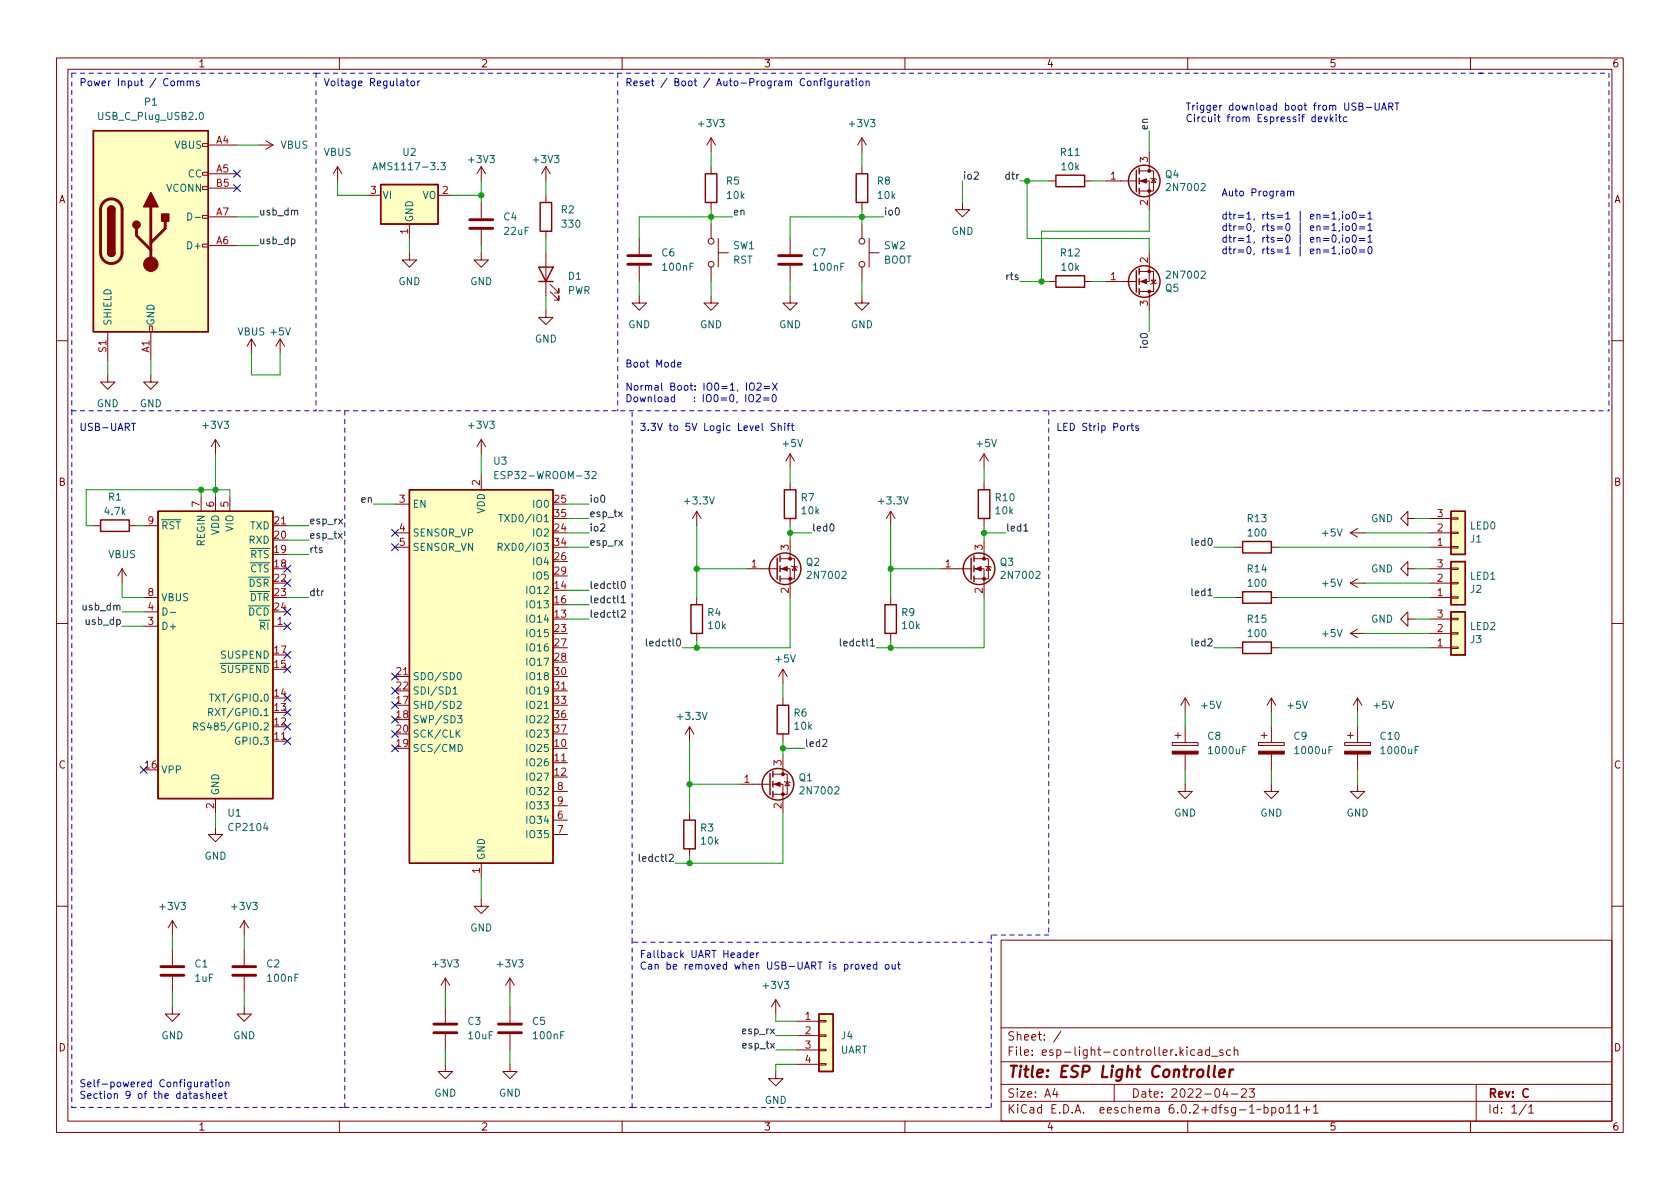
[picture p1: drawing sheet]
<svg xmlns="http://www.w3.org/2000/svg" width="297mm" height="210mm" viewBox="0 0 297 210" stroke-linecap="round" stroke-linejoin="round" font-family="sans-serif">
<g fill="none" stroke="#840000" stroke-width=".18">
<path d="M10 10.2h277v190.1h-277zM12 12.2h273v186.1h-273zM60 10.2v2M110 10.2v2M160 10.2v2M210 10.2v2M260 10.2v2M35.8 38.1h1v.5h-1zM35.8 33h1v.5h-1zM35.8 30.5h1v.5h-1zM35.8 25.4h1v.5h-1zM36.8 25.6h5.1"/>
<path d="M36.8 30.7h5.1M36.8 38.3h5.1M36.8 33.3h5.1M45.7 25.6h2.6M47 24.9l1.3 .7M48.3 25.6l-1.3 .8M59.7 29.5l-.8 1.2M59.7 29.5v2.5M59.7 29.5l.8 1.2M64.8 34.5h2.5M72.4 39.6v2.6M77.5 34.5h2.5"/>
<path d="M85.1 29.5l-.8 1.2M85.1 29.5v2.5M85.1 35.8v2.8M85.1 29.5l.8 1.2M96.5 29.5l-.7 1.2M96.5 29.5v2.5M96.5 34.5v1.3M96.5 29.5l.8 1.2M125.7 24.4l-.7 1.2M125.7 24.4v2.5M125.7 29.5v1.2M125.7 35.8v1.3"/>
<path d="M125.7 39.6v2.6M125.7 24.4l.8 1.2M152.4 24.4l-.8 1.2M152.4 24.4v2.5M152.4 29.5v1.2M152.4 35.8v1.3M152.4 39.6v2.6M152.4 24.4l.8 1.2M170.2 35.8v1.3h1.2l-1.2 1.2-1.3-1.2h1.3M185.4 32h1.3M191.8 32h1.2M195.6 32h5.3"/>
<path d="M201.4 32h1.8v5.1M201.4 30.2h2.6v3.6h-2.6M203.2 26.9v3.3M203.5 31.5l.1 .1h.7l.2 .1M204 31.6l.3 .7h-.7zM19 58.7v5M26.4 57.7h.5v1h-.5zM26.7 58.7v5M35.8 43.2h1v.5h-1zM36.8 43.4h5.1M44.4 59.9l-.7 1.3M44.4 59.9v2.6"/>
<path d="M44.4 59.9l.8 1.3M49.5 59.9l-.7 1.3M49.5 59.9v2.6M49.5 59.9l.8 1.3M72.4 44.7v1.3h1.3l-1.3 1.2-1.3-1.2h1.3M85.1 44.7v1.3h1.3l-1.3 1.2-1.3-1.2h1.3M85.1 40.6v2.8M96.5 54.9v1.2h1.3l-1.3 1.3-1.3-1.3h1.3M96.5 40.9v1.3M96.5 44.7v7.6M97.3 51.6l1.5 1.5v-.8v.8h-.8M97.3 50.3l1.5 1.5v-.8v.8h-.8"/>
<path d="M113 52.3v1.3h1.3l-1.3 1.3-1.2-1.3h1.2M113 42.2v2.8M113 47v2.8M125.7 52.3v1.3h1.3l-1.3 1.3-1.2-1.3h1.2M125.7 47.2v2.6M127 44.7h1.8M127 42.2v5M139.7 52.3v1.3h1.3l-1.3 1.3-1.3-1.3h1.3M139.7 42.2v2.8M139.7 47v2.8M152.4 52.3v1.3h1.3l-1.3 1.3-1.3-1.3h1.3M152.4 47.2v2.6"/>
<path d="M153.7 44.7h1.7M153.7 42.2v5M185.4 49.8h1.3M191.8 49.8h1.2M195.6 49.8h5.3M201.4 48h2.6v3.6h-2.6M203.2 44.7v5.1h-1.8M203.2 51.6v3.3M203.6 49.5h.7l-.3 .7zM204.5 50l-.2 .2h-.7l-.1 .1M10 60.2h2M19 66.3v1.3h1.3l-1.3 1.2-1.2-1.2h1.2"/>
<path d="M26.7 66.3v1.3h1.2l-1.2 1.2-1.3-1.2h1.3M38.1 77.7v2.6M38.1 77.7l-.8 1.3M38.1 77.7l.8 1.3M85.1 77.7v2.6M85.1 77.7l-.8 1.3M85.1 77.7l.8 1.3M285 60.2h2M16.5 93h1.3M22.9 93h1.2M25.4 93h2.5M35.6 87.9v2.5"/>
<path d="M38.1 87.9v2.5M40.6 87.9v2.5M48.3 93h2.5M69.8 96.8h2.6M69.8 94.2h2.6M69.8 89.1h2.6M85.1 84.1v2.5M123.2 90.4l-.8 1.3M123.2 90.4v2.6M123.2 90.4l.8 1.3M137.9 98.8h2.6v3.6h-2.6M139.7 80.3v2.5"/>
<path d="M139.7 85.3v1.3M139.7 91.7v1.3M139.7 95.5v3.3M139.7 80.3l-.8 1.2M139.7 80.3l.8 1.2M157.5 90.4l-.8 1.3M157.5 90.4v2.6M157.5 90.4l.7 1.3M172.2 98.8h2.6v3.6h-2.6M174 80.3v2.5M174 85.3v1.3M174 91.7v1.3"/>
<path d="M174 95.5v3.3M174 80.3l-.8 1.2M174 80.3l.8 1.2M218.4 96.8h1.3M224.8 96.8h1.3M238.8 94.2h2.5M238.8 94.2l1.2 .8M240 93.5l-1.2 .7M248.9 91.7v-1.3l-1.3 1.3 1.3 1.3v-1.3h1.3M252.7 96.8h3.8M252.7 94.2h3.8M252.7 91.7h3.8"/>
<path d="M256.5 91.6h1.3v.2h-1.3zM256.5 94.1h1.3v.3h-1.3zM256.5 96.6h1.3v.3h-1.3zM10 110.2h2M21.6 100.6l-.8 1.2M21.6 100.6v2.5M21.6 100.6l.8 1.2M25.4 105.7h2.5M25.4 110.7h2.5M25.4 108.2h2.5M48.3 110.7h2.5M69.8 119.6h2.6"/>
<path d="M123.2 105.7v1.2M123.2 112v1.3M132.1 100.6h5.3M137.9 100.6h1.8v5.1M138.4 118.4v2.5M138.4 118.4l-.7 1.2M138.4 118.4l.8 1.2M140 100.1l.1 .1h.7l.2 .1M140.5 100.2l.3 .6h-.7zM157.5 105.7v1.2M157.5 112v1.3M166.4 100.6h5.3"/>
<path d="M172.2 100.6h1.8v5.1M174.2 100.1l.2 .1h.7l.2 .1M174.8 100.2l.3 .6h-.7zM218.4 105.7h1.3M218.4 114.5h1.3M224.8 105.7h1.3M224.8 114.5h1.3M238.8 103.1l1.2 .8M238.8 103.1h2.5M238.8 112l1.2 .8M238.8 112h2.5M240 102.4l-1.2 .7"/>
<path d="M240 111.2l-1.2 .8M248.9 100.6v-1.3l-1.3 1.3 1.3 1.2v-1.2h1.3M248.9 109.5v-1.3l-1.3 1.3 1.3 1.2v-1.2h1.3M252.7 105.7h3.8M252.7 103.1h3.8M252.7 112h3.8M252.7 114.5h3.8M252.7 109.5h3.8M252.7 100.6h3.8M256.5 109.3h1.3v.3h-1.3zM256.5 111.9h1.3v.2h-1.3zM256.5 114.4h1.3v.3h-1.3z"/>
<path d="M256.5 100.5h1.3v.2h-1.3zM256.5 103h1.3v.2h-1.3zM256.5 105.5h1.3v.3h-1.3zM285 110.2h2M48.3 131.1h2.5M97.8 134.9h2.5M97.8 122.2h2.5M97.8 139.9h2.5M121.9 128.5v2.6M121.9 128.5l-.7 1.3M121.9 128.5l.8 1.3M130.8 138.7h5.3"/>
<path d="M136.7 138.7h1.7v5.1M136.7 136.9h2.5v3.6h-2.5M138.4 123.4v1.3M138.4 129.8v1.3M138.4 133.6v3.3M138.7 138.2l.1 .1h.8l.1 .1M139.2 138.3l.4 .6h-.8zM207.3 131.3h4.5v.5h-4.5zM207.8 130h1M208.3 129.5v1.1M209.5 138.7v1.2h1.3l-1.3 1.3-1.2-1.3h1.2M209.5 123.4v2.6"/>
<path d="M209.5 128.5v2.8M209.5 133.3v2.8M209.5 123.4l-.7 1.3M209.5 123.4l.8 1.3M222.5 131.3h4.6v.5h-4.6zM223 130h1M223.5 129.5v1.1M224.8 138.7v1.2h1.3l-1.3 1.3-1.3-1.3h1.3M224.8 123.4v2.6M224.8 128.5v2.8M224.8 133.3v2.8M224.8 123.4l-.8 1.3"/>
<path d="M224.8 123.4l.8 1.3M237.7 131.3h4.6v.5h-4.6zM238.3 130h1M238.8 129.5v1.1M240 138.7v1.2h1.3l-1.3 1.3-1.2-1.3h1.2M240 123.4v2.6M240 128.5v2.8M240 133.3v2.8M240 123.4l-.7 1.3M240 123.4l.8 1.3M38.1 146.3v1.3h1.3l-1.3 1.2-1.3-1.2h1.3M38.1 141.2v2.6"/>
<path d="M85.1 159v1.3h1.3l-1.3 1.2-1.3-1.2h1.3M85.1 152.6v2.6M97.8 145h2.5M97.8 147.6h2.5M97.8 142.5h2.5M121.9 143.8v1.2M121.9 150.1v1.3M10 160.2h2M30.5 178v1.3h1.2l-1.2 1.3-1.3-1.3h1.3M30.5 162.8v2.5M30.5 167.9v2.8M30.5 172.7v2.8"/>
<path d="M30.5 162.8l-.8 1.3M30.5 162.8l.7 1.3M43.2 178v1.3h1.2l-1.2 1.3-1.3-1.3h1.3M43.2 162.8v2.5M43.2 167.9v2.8M43.2 172.7v2.8M43.2 162.8l-.8 1.3M43.2 162.8l.7 1.3M78.7 173v2.5M78.7 178v2.8M78.7 173l-.7 1.2M78.7 173l.8 1.2"/>
<path d="M90.2 173l-.8 1.2M90.2 173v2.5M90.2 178v2.8M90.2 173l.7 1.2M137.2 176.8l-.8 1.2M137.2 176.8v2.5M137.2 176.8l.7 1.2M177 166.3h108v32h-108zM285 160.2h2M60 198.3v2M78.7 188.2v1.3h1.3l-1.3 1.2-1.2-1.2h1.2M78.7 182.9v2.8"/>
<path d="M90.2 188.2v1.3h1.2l-1.2 1.2-1.3-1.2h1.3M90.2 182.9v2.8M110 198.3v2M137.2 189.5v1.2h1.2l-1.2 1.3-1.3-1.3h1.3M141 180.6h3.8M141 183.1h3.8M141 185.7h3.8M141 188.2h3.8M144.8 188.1h1.2v.2h-1.2zM144.8 185.5h1.2v.3h-1.2zM144.8 183h1.2v.3h-1.2zM144.8 180.5h1.2v.2h-1.2z"/>
<path d="M160 198.3v2M177 194.8h108M177 191.8h108M177 187.8h108M177 181.8h108M186.5 192.5l-.4 1h1M186.9 193v1M187.6 182.4l-1.3 1.9M197 191.8v3M210 198.3v2M211.2 185.7l-.4-.1-.3 .3v.4l.1 .3h.6M211.9 185.7h.5l.1 .9"/>
<path d="M212.5 186l-.5 .1a.29 .29 0 0 0-.2 .2 .29 .29 0 0 0 .2 .3h.5M213.9 185.7l-.5-.1-.3 .3v.4l.2 .3h.6M213.9 185.1v1.5M214.2 186.8h1.2M216.2 185.7l-.3-.1-.3 .2 .1 .3 .5 .1v.4h-.6M216.6 192.5l-.4 1h.9M216.9 193v1M217.6 185.7l-.5-.1-.2 .3v.4l.1 .3h.6M217.7 193.5h1.2M218.2 185.8l.2-.2 .4 .1 .1 .9M218.2 185.1v1.5M219.5 192.7l.6-.2 .2 .2 .1 .3-1 1h1"/>
<path d="M220.9 192.5h.9l-.5 .6 .4 .1v.7l-.2 .1h-.4l-.2-.1M223.5 195.9l.4-.1 .3 .3v.4l-.1 .3h-.6M223.5 195.3v1.5M224.9 195.9l.4-.1 .3 .3v.4l-.2 .3h-.5M224.9 195.8v1.5M226.3 195.9l.3-.1 .3 .3v.4l-.3 .3h-.3l-.2-.3v-.4zM227.5 195.8l.4-.5v1.5M227.5 196.8h.9M228.9 195.8l.5-.5v1.5M228.9 196.8h.9M230.4 196.3h1.2M231 195.7v1.1"/>
<path d="M232.2 195.8l.4-.5v1.5M232.2 196.8h.9M260 198.3v2M261 191.8v6.5M269.9 195.3l-1.3 1.9M270.3 195.8l.4-.5v1.5M270.3 196.8h.9"/>
<circle cx="125.7" cy="42.7" r=".51"/>
<circle cx="125.7" cy="46.7" r=".51"/>
<circle cx="152.4" cy="42.7" r=".51"/>
<circle cx="152.4" cy="46.7" r=".51"/>
</g>
<path d="M214.8 188.5l-.2 1.7 .2 .3M215.6 189.8l1-.2-.1-.4-.5-.1-.4 .3v1l.2 .1 .6-.1M217.5 189.1l-.2 1.4M218.1 189.1l-.4 .1-.3 .3" fill="none" stroke="#840000" stroke-width=".4"/>
<g fill="none" stroke="#840000" stroke-width=".25">
<path d="M16.5 23.1h20.3v35.6h-20.3zM19 37.1a.64 .64 0 0 1 .7-.7 .64 .64 0 0 1 .6 .7M67.3 32.6h10.2v7h-10.2zM95.5 35.8h2v5.1h-2zM124.7 30.7h2v5.1h-2zM151.4 30.7h2v5.1h-2zM186.7 31h5.1v2h-5.1zM200.9 30.1v3.8M201.4 29.7v1M201.4 31.5v1M201.4 33.3v1M19 44.7a.64 .64 0 0 0 .7 .6 .64 .64 0 0 0 .6-.6"/>
<path d="M95.2 47.2h2.6l-1.3 2.6zM95.2 49.8h2.6M186.7 48.8h5.1v2h-5.1zM200.9 47.9v3.8M201.4 47.5v1M201.4 49.3v1M201.4 51v1.1M17.8 91.9h5.1v2.1h-5.1zM27.9 90.4h20.4v50.8h-20.4zM72.4 86.6h25.4v66h-25.4zM137.4 98.7v3.8M137.9 98.3v1"/>
<path d="M138.7 86.6h2v5.1h-2zM171.7 98.7v3.8M172.2 98.3v1M173 86.6h2v5.1h-2zM219.7 95.8h5.1v2h-5.1zM256.5 90.4h2.6v7.6h-2.6zM256.5 99.3h2.6v7.6h-2.6zM122.2 106.9h2v5.1h-2zM137.9 100.1v1M137.9 101.8v1.1M156.5 106.9h2v5.1h-2zM172.2 100.1v1"/>
<path d="M172.2 101.8v1.1M219.7 104.6h5.1v2.1h-5.1zM219.7 113.5h5.1v2.1h-5.1zM256.5 108.2h2.6v7.6h-2.6zM136.1 136.8v3.8M136.7 136.4v1M136.7 138.2v1M136.7 139.9v1.1M137.4 124.7h2v5.1h-2zM120.9 145h2v5.1h-2zM144.8 179.3h2.5v10.2h-2.5z"/>
<circle cx="202.3" cy="32" r="2.79"/>
<circle cx="202.3" cy="49.8" r="2.79"/>
<circle cx="138.8" cy="100.6" r="2.79"/>
<circle cx="173.1" cy="100.6" r="2.79"/>
<circle cx="137.5" cy="138.7" r="2.79"/>
</g>
<g fill="#ffffc2" stroke="#ffffc2" stroke-width=".18">
<path d="M256.5 108.2h2.6v7.6h-2.6z"/>
<path d="M256.5 90.4h2.6v7.6h-2.6z"/>
<path d="M256.5 99.3h2.6v7.6h-2.6z"/>
<path d="M67.3 32.6h10.2v7h-10.2z"/>
<path d="M16.5 23.1h20.3v35.6h-20.3z"/>
<path d="M144.8 179.3h2.5v10.2h-2.5z"/>
<path d="M72.4 86.6h25.4v66h-25.4z"/>
<path d="M27.9 90.4h20.4v50.8h-20.4z"/>
</g>
<g fill="none" stroke="#006464" stroke-width=".18">
<path d="M35.3 20l.2-.1a.68 .68 0 0 1 .5 .6 .68 .68 0 0 1-.5 .6l-.2-.1-.1-.3zM33.2 37.7a.64 .64 0 0 1 .7 .6 .64 .64 0 0 1-.7 .6zM34.5 38.4h.9M65.9 30l.4-1.2 .5 1.2M66 29.7h.6M78 28.8h.7l-.4 .4 .4 .2v.5l-.2 .1-.5-.1M87.5 84h.4M88.1 96.7h.6l.1-.2-.1-.3-.6-.1v1.2M88.1 83.4h-.6v1.2h.6M88.2 91h.7M88.4 96.7l.4 .6M88.6 91v1.3"/>
<path d="M104.7 83.5l.5-.1 .2 .3-.8 .9h.8M28.8 107.5a.64 .64 0 0 1 .8 .6 .64 .64 0 0 1-.8 .7zM30.1 108.3h1M44.2 107.5a.64 .64 0 0 1 .7 .6 .64 .64 0 0 1-.7 .7zM46.2 107.6a.6 .6 0 0 0-.9 .4 .6 .6 0 0 0 .6 .8l.3-.1M46.7 107.5a.64 .64 0 0 1 .7 .6 .64 .64 0 0 1-.7 .7zM81 119.1l.1-.2a.68 .68 0 0 1 .5 .7 .68 .68 0 0 1-.5 .6l-.1-.1-.2-.4zM34.3 128.5l.6-.1 .1-.2-.1-.3-.6-.1v1.3M34.6 128.5l.4 .6M36.2 127.9l-.5-.1-.2 .1v.4l.6 .2 .1 .4-.3 .2-.4-.1M36.9 125.9h.6l.1-.2v-.3l-.7-.1v1.3M37 122.7h.8"/>
<path d="M37.2 125.9l.4 .7M37.4 122.7v1.3M80.1 121.8l.4-.3v1.2M80.1 122.7h.7M80.8 124.1l.5-.1 .3 .4-.8 .9h.8M80.8 129.6l.6 .8M80.9 126.6h.8l-.4 .4 .3 .2v.5l-.2 .1-.5-.1M81 131.6a.64 .64 0 0 1 .7 .7 .64 .64 0 0 1-.7 .6zM81.4 129.1l-.7 .7"/>
</g>
<g fill="#840000" stroke="#840000" stroke-width=".18">
<path d="M207.3 132.8h4.5v.5h-4.5z"/>
<path d="M237.7 132.8h4.6v.5h-4.6z"/>
<path d="M201.7 32l1-.4v.8z"/>
<path d="M136.9 138.7l1-.4v.8z"/>
<path d="M172.5 100.6l1-.4v.8z"/>
<path d="M138.2 100.6l1-.4v.8z"/>
<path d="M201.7 49.8l1-.4v.8z"/>
<path d="M222.5 132.8h4.6v.5h-4.6z"/>
<circle cx="203.2" cy="33.8" r=".25"/>
<circle cx="203.2" cy="30.2" r=".25"/>
<circle cx="138.4" cy="140.5" r=".25"/>
<circle cx="138.4" cy="136.9" r=".25"/>
<circle cx="174" cy="102.4" r=".25"/>
<circle cx="174" cy="98.8" r=".25"/>
<circle cx="139.7" cy="102.4" r=".25"/>
<circle cx="139.7" cy="98.8" r=".25"/>
<circle cx="203.2" cy="48" r=".25"/>
<circle cx="203.2" cy="51.6" r=".25"/>
<circle cx="26.7" cy="46.7" r="1.27"/>
</g>
<g fill="none" stroke="#840000" stroke-width=".51">
<path d="M18.3 35.7a1.91 1.91 0 0 1 2.1-.4 1.91 1.91 0 0 1 1.2 1.8v7.6a1.91 1.91 0 0 1-1.9 1.9 1.91 1.91 0 0 1-1.9-1.9v-7.8l.2-.6zM26.7 36.6v10.1M29.2 39.1v1.3l-2.5 2.5M83.1 38.9h4M24.1 40.4v1.3l2.6 2.5M83.1 40.4h4M111 46.7h4.1M111 45.2h4.1M137.7 46.7h4M137.7 45.2h4M28.4 172.5h4.1M28.4 170.9h4.1"/>
<path d="M41.1 172.5h4.1M41.1 170.9h4.1M76.7 182.6h4.1M76.7 181.1h4.1M88.1 182.6h4.1M88.1 181.1h4.1"/>
</g>
<g fill="#840000" stroke="#840000" stroke-width=".25">
<path d="M19 44.7h1.3a.64 .64 0 0 1-.6 .6 .64 .64 0 0 1-.7-.6z"/>
<path d="M19 37.1h1.3v7.6h-1.3z"/>
<path d="M19.2 36.6a.64 .64 0 0 1 .7-.1 .64 .64 0 0 1 .4 .6h-1.3z"/>
<path d="M26.7 34l1.2 2.6h-2.5z"/>
<path d="M28.6 37.8h1.2v1.3h-1.2z"/>
<circle cx="24.1" cy="39.7" r=".63"/>
</g>
<g fill="none" stroke="#0f0f0f" stroke-width=".18">
<path d="M52.1 37.4l.2-.2h.3v.8M51.5 42.3h.4l.2 .2-.1 .5h-.5M59.8 94.3l.7 .9M59.9 91.8l.7 .8M60.5 94.3l-.7 .9M60.6 91.8l-.7 .8M109.4 90.5l.6 .9M109.4 95.6l.7 .8M110 90.5l-.6 .9M110.1 95.6l-.7 .8M146.9 92.8l.1-.2a.68 .68 0 0 1 .5 .7 .68 .68 0 0 1-.5 .6l-.1-.1-.2-.4zM181 93.9h.7"/>
<path d="M109.8 105.7l.4-.4v1.3M109.8 108l.5-.1 .3 .3-.8 .9h.8M109.8 106.6h.8M110 102.9l.1-.1a.68 .68 0 0 1 .5 .6 .68 .68 0 0 1-.5 .7l-.1-.2-.2-.3zM114.3 113v1l.2 .2M148.6 113v1l.2 .2M145.5 130.9l.4-.2 .3 .4-.8 .9h.8M113 151.1v1l.2 .2"/>
</g>
<g fill="none" stroke="#0000c2" stroke-width=".18">
<path d="M31.4 14.4l.2-.1 .3 .1v.8M31.9 14.5l.2-.2 .3 .1 .1 .8M33.1 14.4l.2-.1 .3 .1v.8M33.1 14.3v.9M33.6 14.5l.2-.2 .3 .1 .1 .8M35.2 14.4l-.3-.1-.2 .2 .1 .2 .4 .1v.3h-.5M71.8 14.3h.5M72 13.9v1.1l.3 .2M72.8 14.4l.3-.1 .2 .3v.3l-.2 .3-.3-.1-.2-.2zM73.9 14.3v.9M74.2 14.3l-.3 .3M143.9 14.4l.2-.1 .3 .1 .1 .8"/>
<path d="M144.9 14.3h.5M145.4 13.9l-.3 .2v1.1M145.8 13.9v.1M145.8 14.3v.9M147 14.3v1l-.3 .3-.3-.1M147 14.4l-.4-.1-.2 .3 .1 .5h.5M147.6 14.3v.8l.3 .1 .2-.2M148.1 14.3v.9M148.7 14.3v.9M149.1 14.3l-.4 .3M149.5 14.4h.5l.1 .8M150.1 14.6l-.5 .1-.1 .2 .1 .3 .5-.1"/>
<path d="M150.5 14.3h.5M150.7 13.9v1.1l.3 .2M151.4 13.9v.1M151.4 14.3v.9M152.1 14.4l.3-.1 .2 .3v.3l-.2 .3-.3-.1-.2-.2zM153.1 14.4l.2-.1 .3 .1 .1 .8M153.1 14.3v.9M241.6 19h.9M243.1 18.2v1l.3 .3h.2l.3-.3v-1M244.3 19.5l.4-1.3 .4 1.3M244.4 19.1h.6M245.5 18.9l.7-.1 .1-.2-.1-.3-.7-.1v1.3"/>
<path d="M245.9 18.9l.4 .6M246.6 18.2h.8M247 18.2v1.3M227.6 33.9l.2-.1 .3 .1 .1 .7M227.6 33.8v.8M228.2 34l.2-.2 .3 .1v.7M233.1 21.1l.6-.1-.1-.3h-.3l-.2 .2 .1 .6h.4M234.1 20.7l.3 .8 .3-.8M235.2 20.2v1.3M235.3 21l.4 .5M235.5 37.8l.4-.3v1.2M235.5 39.9l.4-.4v1.3"/>
<path d="M235.5 38.7h.7M235.7 20.7l-.5 .5M236.2 20.7v.8M236.7 20.7h.4M236.8 20.2v1.1l.3 .2M236.8 38.7l-.1 .2M237.4 37.5v.1M237.4 39.5v.1M237.4 37.9v.8M237.4 39.9v.9M238.1 38l.3-.1 .2 .2v.4l-.2 .2h-.3l-.2-.2zM238.1 40l.3-.1 .2 .3v.3l-.2 .3-.3-.1-.2-.2z"/>
<path d="M238.1 20.7h-.4l-.2 .2 .1 .6h.5M239.2 37.6l.2-.1a.68 .68 0 0 1 .4 .6 .68 .68 0 0 1-.4 .6l-.2-.1-.1-.3zM239.2 39.6l.2-.1a.68 .68 0 0 1 .4 .6 .68 .68 0 0 1-.4 .7l-.2-.1-.1-.4zM240.3 38.1h1M240.3 38.4h1M241.9 37.8l.3-.3v1.2M241.9 39.9l.3-.4v1.3M241.9 38.7h.7M235.5 44l.4-.4v1.3M235.5 40.8h.7M235.5 44.9h.7M235.6 41.7l.2-.1a.68 .68 0 0 1 .5 .6 .68 .68 0 0 1-.5 .6l-.2-.1-.1-.4z"/>
<path d="M236.8 40.7l-.1 .3M236.8 42.8l-.1 .2M236.8 44.8l-.1 .3M237.4 41.6v.1M237.4 43.6v.1M237.4 42v.8M237.4 44v.9M238.1 42h.3l.2 .2v.4l-.2 .2h-.3l-.2-.2zM238.1 44.1l.3-.1 .2 .3v.3l-.2 .3-.3-.1-.2-.2zM239.2 41.7l.2-.1a.68 .68 0 0 1 .4 .6 .68 .68 0 0 1-.4 .6l-.2-.1-.1-.4zM239.2 43.7l.2-.1a.68 .68 0 0 1 .4 .6 .68 .68 0 0 1-.4 .7l-.2-.1-.1-.4zM240.3 40.1h1"/>
<path d="M240.3 40.5h1M240.3 42.2h1M240.3 42.5h1M240.3 44.2h1M240.3 44.6h1M241.9 41.9l.3-.3v1.2M241.9 40.8h.7M241.9 42.8h.7M242 43.7l.2-.1a.68 .68 0 0 1 .4 .6 .68 .68 0 0 1-.4 .7l-.2-.1-.1-.4zM23.2 74.9h.8M119.3 70.3l-.4-.1-.2 .2 .1 .6h.5M119.3 69.8v1.2"/>
<path d="M119.8 64.5l.6-.1v-.3h-.4l-.2 .1 .1 .7h.5M132.5 70l.2-.2a.43 .43 0 0 1 .5 .4v.4a.42 .42 0 0 1-.4 .5 .42 .42 0 0 1-.4-.5zM132.7 67.8l.1-.1a.43 .43 0 0 1 .6 .5v.4a.42 .42 0 0 1-.5 .4 .42 .42 0 0 1-.4-.4v-.4zM133.7 69.9l.5-.1 .3 .3-.8 .9h.8M133.8 67.9l.5-.2 .3 .4-.8 .9h.8M135 70.4h1M135 70.7h1M135.1 68.3h1M135.1 68.7h1M136.6 67.7l.8 1.3M136.6 69.9l.2-.1a.68 .68 0 0 1 .5 .6 .68 .68 0 0 1-.5 .6l-.2-.1-.1-.3zM137.1 74.9h-.5l-.3 .2 .2 .3 .5 .2v.4l-.2 .1h-.5"/>
<path d="M137.4 67.7l-.8 1.3M137.6 75.4l.2-.1h.3v.8M137.6 74.9v1.2M138.7 74.9v.1M138.7 75.3v.8M139.2 75.3h.5M139.7 74.9l-.3 .1v1.1M139.9 75.3h.5M140.1 74.9v1l.3 .2M199.7 75.3l-.4 .2M200 75.3h.4M200.1 74.9v1l.3 .2"/>
<path d="M201.3 75.3h-.3l-.2 .2 .1 .1 .4 .2v.3h-.5M132.1 168.5h-.4l-.2 .2 .1 .6h.5M132.1 168.1v1.2M132.6 168.9l.6-.1v-.3h-.4l-.2 .2 .1 .6h.5M133.8 168.5v.8M134.2 168.5l-.4 .2M151.3 170.6l.3-.1 .3 .3v.3l-.3 .3-.3-.1-.1-.2zM152.3 170.5l.3 .9 .3-.9M153.3 171l.6-.2v-.2l-.4-.1-.2 .2 .1 .6h.5M155 170.6l-.3-.1-.3 .3 .1 .5h.5M155 170.1v1.3M156.6 170.6l.4-.1 .2 .3v.3l-.2 .3-.4-.1-.1-.2z"/>
<path d="M157.7 170.5l.1 .8 .3 .1 .2-.1M158.3 170.5v.9M158.7 170.5h.5M158.9 170.1v1.1l.3 .2M35.9 193.5l-.3-.1-.2 .2 .1 .2 .4 .1v.3h-.5M36.3 191.4h.5v.8M36.5 193.5l.2-.1 .3 .1v.7M36.5 193v1.2M36.8 191.6l-.4 .1-.2 .2 .2 .3 .4-.1M37.3 191.3h.5M37.5 190.9v1.1l.3 .2M37.6 193.8l.6-.1-.1-.2-.3-.1-.2 .2v.6h.5"/>
<path d="M38.2 190.9v.1M38.2 191.3v.9M38.7 193.8l.6-.1-.1-.2-.4-.1-.1 .2v.6h.5M38.8 191.4l.3-.1 .3 .3v.4l-.3 .2-.3-.1-.1-.1zM39.6 193.4h.5M39.8 193v1.1l.3 .1M39.9 191.5l.2-.2 .3 .1 .1 .8M39.9 191.3v.9"/>
</g>
<g fill="none" stroke="#0000c2" stroke-width=".18" stroke-dasharray=".8 .8">
<path d="M12.7 12.9v59.7M12.7 12.9h43.2M55.9 12.9h69.8M55.9 12.9v59.7M109.2 12.9v59.7M125.7 12.9h137.2M261.6 12.9h22.9M284.5 12.9v59.7M12.7 72.6v81.3M12.7 72.6h43.2M61 72.6v81.3M125.7 72.6h-69.8"/>
<path d="M185.4 72.6v92.7M262.9 72.6h21.6M262.9 72.6h-137.2M12.7 153.9v12.7M61 153.9v12.7M12.7 166.6v29.2M111.8 166.6v-94M175.3 165.3v1.3M175.3 166.6h-63.5M185.4 165.3h-10.1M12.7 195.8h48.3M61 195.8v-29.2"/>
<path d="M61 195.8h50.8M111.8 195.8h63.5M111.8 195.8v-29.2M175.3 195.8v-29.2"/>
</g>
<g fill="none" stroke="#009600" stroke-width=".18">
<path d="M41.9 38.3h3.8M41.9 25.6h3.8M59.7 32v2.5h5.1M80 34.5h5.1M85.1 32v3.8M96.5 32v2.5M125.7 26.9v2.6M125.7 37.1v2.5M129.5 38.3h-16.5v3.9M152.4 26.9v2.6M152.4 37.1v2.5M156.2 38.3h-16.5v3.9"/>
<path d="M170.2 32v3.8M180.3 32h5.1M181.6 32v10.2h21.6v2.5M193 32h2.6M203.2 37.1v3.8h-19.1v8.9M203.2 23.1v3.8M41.9 43.4h3.8M72.4 42.2v2.5M85.1 43.4v1.3M96.5 42.2v2.5M96.5 52.3v2.6M113 49.8v2.5"/>
<path d="M125.7 49.8v2.5M139.7 49.8v2.5M152.4 49.8v2.5M180.3 49.8h5.1M193 49.8h2.6M203.2 54.9v3.8M19 63.7v2.6M26.7 63.7v2.6M44.4 62.5v3.8h5.1v-3.8M24.1 93h1.3M35.6 86.6v1.3M38.1 80.3v7.6"/>
<path d="M40.6 87.9v-1.3h-25.4v6.4h1.3M50.8 93h3.8M50.8 95.5h3.8M50.8 98h3.8M66 89.1h3.8M85.1 80.3v3.8M100.3 89.1h3.8M100.3 96.8h3.8M100.3 94.2h3.8M100.3 91.7h3.8M123.2 93v12.7M139.7 82.8v2.5"/>
<path d="M139.7 93v2.5M139.7 94.2h3.8M157.5 93v12.7M174 82.8v2.5M174 93v2.5M174 94.2h3.8M214.6 96.8h3.8M226.1 96.8h26.6M241.3 94.2h11.4M250.2 91.7h2.5M21.6 103.1v2.6h3.8M21.6 108.2h3.8"/>
<path d="M21.6 110.7h3.8M50.8 105.7h3.8M100.3 106.9h3.8M100.3 109.5h3.8M100.3 104.4h3.8M123.2 113.3v1.2M123.2 100.6h8.9M139.7 105.7v8.8h-19.1M157.5 113.3v1.2M157.5 100.6h8.9M174 105.7v8.8h-19.1M214.6 105.7h3.8"/>
<path d="M214.6 114.5h3.8M226.1 105.7h26.6M226.1 114.5h26.6M241.3 103.1h11.4M241.3 112h11.4M250.2 100.6h2.5M250.2 109.5h2.5M121.9 131.1v12.7M121.9 138.7h8.9M138.4 120.9v2.5M138.4 131.1v2.5M138.4 132.3h3.8"/>
<path d="M209.5 126v2.5M209.5 136.1v2.6M224.8 126v2.5M224.8 136.1v2.6M240 126v2.5M240 136.1v2.6M38.1 143.8v2.5M85.1 155.2v3.8M121.9 151.4v1.2M138.4 143.8v8.8h-19M30.5 165.3v2.6M30.5 175.5v2.5"/>
<path d="M43.2 165.3v2.6M43.2 175.5v2.5M78.7 175.5v2.5M90.2 175.5v2.5M137.2 179.3v1.3h3.8M78.7 185.7v2.5M90.2 185.7v2.5M137.2 183.1h3.8M137.2 185.7h3.8M141 188.2h-3.8v1.3"/>
</g>
<g fill="none" stroke="#000084" stroke-width=".18">
<path d="M41.3 32.7l1.2 1.2M41.3 30.1l1.2 1.2M42.5 32.7l-1.2 1.2M42.5 30.1l-1.2 1.2M50.2 100l1.2 1.2M51.4 100l-1.2 1.2M69.2 93.6l1.3 1.2M69.2 96.2l1.3 1.2M70.5 96.2l-1.3 1.2M70.5 93.6l-1.3 1.2M50.2 107.6l1.2 1.2M50.2 117.7l1.2 1.3"/>
<path d="M50.2 110.1l1.2 1.2M50.2 115.2l1.2 1.2M50.2 102.5l1.2 1.2M51.4 107.6l-1.2 1.2M51.4 117.7l-1.2 1.3M51.4 110.1l-1.2 1.2M51.4 115.2l-1.2 1.2M51.4 102.5l-1.2 1.2M69.2 119l1.3 1.2M70.5 119l-1.3 1.2M24.8 135.5l1.2 1.2M26 135.5l-1.2 1.2"/>
<path d="M50.2 130.4l1.2 1.3M50.2 127.9l1.2 1.2M50.2 125.4l1.2 1.2M50.2 122.8l1.2 1.2M51.4 130.4l-1.2 1.3M51.4 127.9l-1.2 1.2M51.4 125.4l-1.2 1.2M51.4 122.8l-1.2 1.2M69.2 124.1l1.3 1.2M69.2 131.7l1.3 1.2M69.2 126.6l1.3 1.3M69.2 121.6l1.3 1.2"/>
<path d="M69.2 129.2l1.3 1.2M70.5 124.1l-1.3 1.2M70.5 131.7l-1.3 1.2M70.5 126.6l-1.3 1.3M70.5 121.6l-1.3 1.2M70.5 129.2l-1.3 1.2"/>
</g>
<g fill="#009600" stroke="#009600" stroke-width=".18">
<circle cx="121.9" cy="138.7" r=".46"/>
<circle cx="121.9" cy="152.6" r=".46"/>
<circle cx="85.1" cy="34.5" r=".46"/>
<circle cx="152.4" cy="38.3" r=".46"/>
<circle cx="181.6" cy="32" r=".46"/>
<circle cx="184.1" cy="49.8" r=".46"/>
<circle cx="125.7" cy="38.3" r=".46"/>
<circle cx="174" cy="94.2" r=".46"/>
<circle cx="157.5" cy="114.5" r=".46"/>
<circle cx="157.5" cy="100.6" r=".46"/>
<circle cx="138.4" cy="132.3" r=".46"/>
<circle cx="123.2" cy="100.6" r=".46"/>
<circle cx="139.7" cy="94.2" r=".46"/>
<circle cx="123.2" cy="114.5" r=".46"/>
<circle cx="38.1" cy="86.6" r=".46"/>
<circle cx="35.6" cy="86.6" r=".46"/>
</g>
<text font-size="2.8" fill="#840000" x="178" y="190.6">Title: ESP Light Controller</text>
<g font-size="2.1" fill="#840000">
<text x="178" y="184">Sheet: /</text>
<text x="178" y="186.7">File: esp-light-controller.kicad_sch</text>
<text x="178" y="196.9">KiCad E.D.A. eeschema 6.0.2+dfsg-1~bpo11+1</text>
<text x="178" y="194.1">Size: A4</text>
<text x="200" y="194.1">Date: 2022-04-23</text>
<text x="263" y="194.1">Rev: C</text>
<text x="263" y="196.9">Id: 1/1</text>
</g>
<g font-size="1.8" fill="#840000">
<text x="35" y="11.9">1</text>
<text x="85" y="11.9">2</text>
<text x="135" y="11.9">3</text>
<text x="185" y="11.9">4</text>
<text x="235" y="11.9">5</text>
<text x="285" y="11.9">6</text>
<text x="10.3" y="35.9">A</text>
<text x="285.3" y="35.9">A</text>
<text x="10.3" y="85.9">B</text>
<text x="285.3" y="85.9">B</text>
<text x="10.3" y="135.9">C</text>
<text x="285.3" y="135.9">C</text>
<text x="10.3" y="185.9">D</text>
<text x="285.3" y="185.9">D</text>
<text x="35" y="199.9">1</text>
<text x="85" y="199.9">2</text>
<text x="135" y="199.9">3</text>
<text x="185" y="199.9">4</text>
<text x="235" y="199.9">5</text>
<text x="285" y="199.9">6</text>
</g>
<g font-size="1.8" fill="#0000c2">
<text x="14" y="15.2">Power Input / Comms</text>
<text x="57.1" y="15.2">Voltage Regulator</text>
<text x="110.5" y="15.2">Reset / Boot / Auto-Program Configuration</text>
<text x="209.5" y="19.5">Trigger download boot from USB-UART</text>
<text x="209.5" y="21.6">Circuit from Espressif devkitc</text>
<text x="215.9" y="34.7">Auto Program</text>
<text x="215.9" y="38.8">dtr=1, rts=1 | en=1,io0=1</text>
<text x="215.9" y="40.8">dtr=0, rts=0 | en=1,io0=1</text>
<text x="215.9" y="42.9">dtr=1, rts=0 | en=0,io0=1</text>
<text x="215.9" y="44.9">dtr=0, rts=1 | en=1,io0=0</text>
<text x="110.5" y="65">Boot Mode</text>
<text x="110.5" y="69.1">Normal Boot: IO0=1, IO2=X</text>
<text x="110.5" y="71.1">Download</text>
<text x="119.8" y="71.1">: IO0=0, IO2=0</text>
<text x="14" y="76.2">USB-UART</text>
<text x="113" y="76.2">3.3V to 5V Logic Level Shift</text>
<text x="186.7" y="76.2">LED Strip Ports</text>
<text x="113" y="169.4">Fallback UART Header</text>
<text x="113" y="171.4">Can be removed when USB-UART is proved out</text>
<text x="14" y="192.3">Self-powered Configuration</text>
<text x="14" y="194.3">Section 9 of the datasheet</text>
</g>
<g font-size="1.8" fill="#006464">
<text x="17.7" y="21.2">USB_C_Plug_USB2.0</text>
<text x="25.6" y="18.7">P1</text>
<text x="123.6" y="22.5">+3V3</text>
<text x="150.3" y="22.5">+3V3</text>
<text x="30.9" y="26.3">VBUS</text>
<text x="49.6" y="26.3">VBUS</text>
<text x="57.2" y="27.6">VBUS</text>
<text x="71.3" y="27.6">U2</text>
<text x="83" y="28.8">+3V3</text>
<text x="94.4" y="28.8">+3V3</text>
<text x="187.6" y="27.6">R11</text>
<text x="29.4" y="33.9">VCONN</text>
<text x="33.3" y="31.4">CC</text>
<text x="66.9" y="30.1">AMS1117-3.3</text>
<text x="67.6" y="35.2">VI</text>
<text x="74.7" y="35.2">VO</text>
<text x="128.5" y="32.6">R5</text>
<text x="128.6" y="35.2">10k</text>
<text x="155.1" y="32.6">R8</text>
<text x="155.3" y="35.2">10k</text>
<text x="187.8" y="30.1">10k</text>
<text x="206.1" y="31.5">Q4</text>
<text x="206.6" y="33.8">2N7002</text>
<text x="73" y="39.4" transform="rotate(-90 73 39.4)">GND</text>
<text x="89.1" y="39">C4</text>
<text x="89.2" y="41.5">22uF</text>
<text x="99.2" y="37.7">R2</text>
<text x="99.5" y="40.3">330</text>
<text x="168.2" y="41.5">GND</text>
<text x="33.5" y="44.1">D+</text>
<text x="117" y="45.3">C6</text>
<text x="117.3" y="47.9">100nF</text>
<text x="129.6" y="46.6">RST</text>
<text x="129.6" y="44.1">SW1</text>
<text x="143.7" y="45.3">C7</text>
<text x="144" y="47.9">100nF</text>
<text x="156.2" y="46.6">BOOT</text>
<text x="156.3" y="44.1">SW2</text>
<text x="187.6" y="45.3">R12</text>
<text x="187.8" y="47.9">10k</text>
<text x="70.4" y="50.4">GND</text>
<text x="83.1" y="50.4">GND</text>
<text x="100.3" y="52">PWR</text>
<text x="100.5" y="49.5">D1</text>
<text x="206.1" y="51.6">Q5</text>
<text x="206.6" y="49.3">2N7002</text>
<text x="19.7" y="57.7" transform="rotate(-90 19.7 57.7)">SHIELD</text>
<text x="27.3" y="57.7" transform="rotate(-90 27.3 57.7)">GND</text>
<text x="42" y="59.3">VBUS +5V</text>
<text x="111.1" y="58">GND</text>
<text x="123.8" y="58">GND</text>
<text x="137.7" y="58">GND</text>
<text x="150.4" y="58">GND</text>
<text x="94.6" y="60.6">GND</text>
<text x="17.1" y="72">GND</text>
<text x="24.7" y="72">GND</text>
<text x="36" y="75.8">+3V3</text>
<text x="83" y="75.8">+3V3</text>
<text x="87.3" y="82.2">U3</text>
<text x="138.5" y="79">+5V</text>
<text x="172.8" y="79">+5V</text>
<text x="19.2" y="88.5">R1</text>
<text x="72.9" y="89.8">EN</text>
<text x="88.5" y="84.7">ESP32-WROOM-32</text>
<text x="94.4" y="89.8">IO0</text>
<text x="121.2" y="89.2">+3.3V</text>
<text x="141.7" y="88.6">R7</text>
<text x="155.5" y="89.2">+3.3V</text>
<text x="176.1" y="88.6">R10</text>
<text x="18.6" y="91.1">4.7k</text>
<text x="28.4" y="93.6">~{RST}</text>
<text x="38.7" y="94.7" transform="rotate(-90 38.7 94.7)">VDD</text>
<text x="41.3" y="94" transform="rotate(-90 41.3 94)">VIO</text>
<text x="44.2" y="93.6">TXD</text>
<text x="72.9" y="94.9">SENSOR_VP</text>
<text x="85.7" y="90.9" transform="rotate(-90 85.7 90.9)">VDD</text>
<text x="89.4" y="92.3">TXD0/IO1</text>
<text x="94.4" y="94.9">IO2</text>
<text x="141.8" y="90.9">10k</text>
<text x="176.1" y="90.9">10k</text>
<text x="220.6" y="92.3">R13</text>
<text x="220.8" y="94.9">100</text>
<text x="233.9" y="94.9">+5V</text>
<text x="242.4" y="92.3">GND</text>
<text x="260" y="93.6">LED0</text>
<text x="260" y="95.9">J1</text>
<text x="19.1" y="98.7">VBUS</text>
<text x="36.2" y="96.5" transform="rotate(-90 36.2 96.5)">REGIN</text>
<text x="42.8" y="101.2">~{CTS}</text>
<text x="42.8" y="98.7">~{RTS}</text>
<text x="44" y="96.1">RXD</text>
<text x="72.9" y="97.4">SENSOR_VN</text>
<text x="89.2" y="97.4">RXD0/IO3</text>
<text x="94.4" y="99.9">IO4</text>
<text x="142.6" y="100">Q2</text>
<text x="176.9" y="100">Q3</text>
<text x="220.6" y="101.2">R14</text>
<text x="242.4" y="101.2">GND</text>
<text x="28.4" y="106.3">VBUS</text>
<text x="42.6" y="103.8">~{DSR}</text>
<text x="42.7" y="106.3">~{DTR}</text>
<text x="93.4" y="105">IO12</text>
<text x="93.4" y="107.6">IO13</text>
<text x="94.4" y="102.5">IO5</text>
<text x="143.1" y="102.4">2N7002</text>
<text x="177.4" y="102.4">2N7002</text>
<text x="220.8" y="103.8">100</text>
<text x="233.9" y="103.8">+5V</text>
<text x="260" y="102.5">LED1</text>
<text x="260" y="104.8">J2</text>
<text x="28.4" y="111.4">D+</text>
<text x="44.6" y="111.4">~{RI}</text>
<text x="93.4" y="110.1">IO14</text>
<text x="93.4" y="112.6">IO15</text>
<text x="125.2" y="108.9">R4</text>
<text x="125.3" y="111.2">10k</text>
<text x="159.4" y="108.9">R9</text>
<text x="159.6" y="111.2">10k</text>
<text x="220.6" y="110.1">R15</text>
<text x="220.8" y="112.6">100</text>
<text x="233.9" y="112.6">+5V</text>
<text x="242.4" y="110.1">GND</text>
<text x="260" y="111.4">LED2</text>
<text x="260" y="113.7">J3</text>
<text x="37.8" y="119">~{SUSPEND}</text>
<text x="39.2" y="116.5">SUSPEND</text>
<text x="93.4" y="115.2">IO16</text>
<text x="93.4" y="117.7">IO17</text>
<text x="137.2" y="117.1">+5V</text>
<text x="38" y="124.1">TXT/GPIO.0</text>
<text x="72.9" y="125.3">SHD/SD2</text>
<text x="72.9" y="120.3">SDO/SD0</text>
<text x="72.9" y="122.8">SDI/SD1</text>
<text x="93.4" y="120.3">IO18</text>
<text x="93.4" y="122.8">IO19</text>
<text x="93.4" y="125.3">IO21</text>
<text x="212.5" y="125.3">+5V</text>
<text x="227.7" y="125.3">+5V</text>
<text x="243" y="125.3">+5V</text>
<text x="36" y="129.2">RS485/GPIO.2</text>
<text x="37.8" y="126.6">RXT/GPIO.1</text>
<text x="41.9" y="131.7">GPIO.3</text>
<text x="72.9" y="127.9">SWP/SD3</text>
<text x="72.9" y="130.4">SCK/CLK</text>
<text x="93.4" y="127.9">IO22</text>
<text x="93.4" y="130.4">IO23</text>
<text x="120" y="127.3">+3.3V</text>
<text x="140.4" y="126.7">R6</text>
<text x="140.5" y="129">10k</text>
<text x="213.5" y="130.8">C8</text>
<text x="228.8" y="130.8">C9</text>
<text x="244.1" y="130.8">C10</text>
<text x="28.4" y="136.8">VPP</text>
<text x="72.9" y="133">SCS/CMD</text>
<text x="93.4" y="133">IO25</text>
<text x="93.4" y="135.5">IO26</text>
<text x="213.9" y="133.3">1000uF</text>
<text x="229.2" y="133.3">1000uF</text>
<text x="244.4" y="133.3">1000uF</text>
<text x="38.7" y="140.7" transform="rotate(-90 38.7 140.7)">GND</text>
<text x="93.4" y="138">IO27</text>
<text x="93.4" y="140.6">IO32</text>
<text x="93.4" y="143.1">IO33</text>
<text x="141.3" y="138.1">Q1</text>
<text x="141.8" y="140.5">2N7002</text>
<text x="40.3" y="144.4">U1</text>
<text x="40.7" y="146.9">CP2104</text>
<text x="93.4" y="145.7">IO34</text>
<text x="93.4" y="148.2">IO35</text>
<text x="123.9" y="147">R3</text>
<text x="124" y="149.3">10k</text>
<text x="207.6" y="144.4">GND</text>
<text x="222.8" y="144.4">GND</text>
<text x="238.1" y="144.4">GND</text>
<text x="36.1" y="152">GND</text>
<text x="85.7" y="152.1" transform="rotate(-90 85.7 152.1)">GND</text>
<text x="28.4" y="160.9">+3V3</text>
<text x="41.1" y="160.9">+3V3</text>
<text x="83.1" y="164.7">GND</text>
<text x="34.5" y="171.1">C1</text>
<text x="34.5" y="173.6">1uF</text>
<text x="47.2" y="171.1">C2</text>
<text x="47.4" y="173.6">100nF</text>
<text x="76.7" y="171.1">+3V3</text>
<text x="88.1" y="171.1">+3V3</text>
<text x="135.1" y="174.9">+3V3</text>
<text x="28.5" y="183.8">GND</text>
<text x="41.2" y="183.8">GND</text>
<text x="82.7" y="181.2">C3</text>
<text x="82.9" y="183.8">10uF</text>
<text x="94.2" y="181.2">C5</text>
<text x="94.4" y="183.8">100nF</text>
<text x="148.8" y="183.8">J4</text>
<text x="148.5" y="186.3">UART</text>
<text x="76.8" y="193.9">GND</text>
<text x="88.2" y="193.9">GND</text>
<text x="135.2" y="195.2">GND</text>
</g>
<g font-size="1.8" fill="#0f0f0f">
<text x="202.9" y="23.1" transform="rotate(-90 202.9 23.1)">en</text>
<text x="170.2" y="31.7">io2</text>
<text x="178" y="31.7">dtr</text>
<text x="45.7" y="38.1">usb_dm</text>
<text x="129.5" y="38.1">en</text>
<text x="156.2" y="38.1">io0</text>
<text x="45.7" y="43.2">usb_dp</text>
<text x="178.1" y="49.5">rts</text>
<text x="202.9" y="61.2" transform="rotate(-90 202.9 61.2)">io0</text>
<text x="64" y="88.9">en</text>
<text x="104.1" y="88.9">io0</text>
<text x="54.6" y="95.2">esp_tx</text>
<text x="54.6" y="92.7">esp_rx</text>
<text x="104.1" y="91.4">esp_tx</text>
<text x="104.1" y="94">io2</text>
<text x="143.5" y="94">led0</text>
<text x="177.8" y="94">led1</text>
<text x="54.6" y="97.8">rts</text>
<text x="104.1" y="96.5">esp_rx</text>
<text x="211.1" y="96.5">led0</text>
<text x="14.8" y="107.9">usb_dm</text>
<text x="54.6" y="105.4">dtr</text>
<text x="104.1" y="106.7">ledctl1</text>
<text x="104.1" y="104.1">ledctl0</text>
<text x="211.1" y="105.4">led1</text>
<text x="15.3" y="110.5">usb_dp</text>
<text x="104.1" y="109.2">ledctl2</text>
<text x="115" y="114.3">ledctl0</text>
<text x="149.3" y="114.3">ledctl1</text>
<text x="211.1" y="114.3">led2</text>
<text x="142.2" y="132.1">led2</text>
<text x="113.8" y="152.4">ledctl2</text>
<text x="131.5" y="182.9">esp_rx</text>
<text x="131.6" y="185.4">esp_tx</text>
</g>
<g font-size="1.8" fill="#a90000">
<text x="38.2" y="25.4">A4</text>
<text x="202.9" y="28.7" transform="rotate(-90 202.9 28.7)">3</text>
<text x="38.2" y="30.5">A5</text>
<text x="38.2" y="33">B5</text>
<text x="65.5" y="34.3">3</text>
<text x="78.2" y="34.3">2</text>
<text x="196.4" y="31.7">1</text>
<text x="38.2" y="38.1">A7</text>
<text x="72.1" y="41.4" transform="rotate(-90 72.1 41.4)">1</text>
<text x="202.9" y="36.3" transform="rotate(-90 202.9 36.3)">2</text>
<text x="38.2" y="43.2">A6</text>
<text x="202.9" y="46.5" transform="rotate(-90 202.9 46.5)">2</text>
<text x="196.4" y="49.5">1</text>
<text x="202.9" y="54.1" transform="rotate(-90 202.9 54.1)">3</text>
<text x="18.8" y="62.3" transform="rotate(-90 18.8 62.3)">S1</text>
<text x="26.4" y="62.3" transform="rotate(-90 26.4 62.3)">A1</text>
<text x="35.3" y="89.6" transform="rotate(-90 35.3 89.6)">7</text>
<text x="37.8" y="89.6" transform="rotate(-90 37.8 89.6)">6</text>
<text x="40.4" y="89.6" transform="rotate(-90 40.4 89.6)">5</text>
<text x="70.6" y="88.9">3</text>
<text x="84.8" y="85.8" transform="rotate(-90 84.8 85.8)">2</text>
<text x="98.1" y="88.9">25</text>
<text x="26.2" y="92.7">9</text>
<text x="48.5" y="95.2">20</text>
<text x="48.5" y="92.7">21</text>
<text x="70.6" y="94">4</text>
<text x="98.1" y="94">24</text>
<text x="98.1" y="91.4">35</text>
<text x="254.1" y="94">2</text>
<text x="254.1" y="91.4">3</text>
<text x="48.5" y="100.3">18</text>
<text x="48.5" y="97.8">19</text>
<text x="70.6" y="96.5">5</text>
<text x="98.1" y="99.1">26</text>
<text x="98.1" y="101.6">29</text>
<text x="98.1" y="96.5">34</text>
<text x="132.9" y="100.3">1</text>
<text x="139.4" y="97.3" transform="rotate(-90 139.4 97.3)">3</text>
<text x="167.1" y="100.3">1</text>
<text x="173.7" y="97.3" transform="rotate(-90 173.7 97.3)">3</text>
<text x="254.1" y="96.5">1</text>
<text x="254.1" y="100.3">3</text>
<text x="26.2" y="107.9">4</text>
<text x="26.2" y="105.4">8</text>
<text x="48.5" y="102.9">22</text>
<text x="48.5" y="105.4">23</text>
<text x="48.5" y="107.9">24</text>
<text x="98.1" y="104.1">14</text>
<text x="98.1" y="106.7">16</text>
<text x="139.4" y="104.9" transform="rotate(-90 139.4 104.9)">2</text>
<text x="173.7" y="104.9" transform="rotate(-90 173.7 104.9)">2</text>
<text x="254.1" y="105.4">1</text>
<text x="254.1" y="102.9">2</text>
<text x="26.2" y="110.5">3</text>
<text x="49" y="110.5">1</text>
<text x="98.1" y="109.2">13</text>
<text x="98.1" y="111.8">23</text>
<text x="254.1" y="111.8">2</text>
<text x="254.1" y="109.2">3</text>
<text x="48.5" y="118.1">15</text>
<text x="48.5" y="115.6">17</text>
<text x="70.1" y="119.4">21</text>
<text x="98.1" y="114.3">27</text>
<text x="98.1" y="116.8">28</text>
<text x="98.1" y="119.4">30</text>
<text x="254.1" y="114.3">1</text>
<text x="48.5" y="125.7">13</text>
<text x="48.5" y="123.2">14</text>
<text x="70.1" y="124.5">17</text>
<text x="70.1" y="121.9">22</text>
<text x="98.1" y="121.9">31</text>
<text x="98.1" y="124.5">33</text>
<text x="48.5" y="130.8">11</text>
<text x="48.5" y="128.3">12</text>
<text x="70.1" y="127">18</text>
<text x="70.1" y="129.5">20</text>
<text x="98.1" y="127">36</text>
<text x="98.1" y="129.5">37</text>
<text x="25.7" y="135.9">16</text>
<text x="70.1" y="132.1">19</text>
<text x="98.1" y="132.1">10</text>
<text x="98.1" y="134.6">11</text>
<text x="98.1" y="137.2">12</text>
<text x="138.2" y="135.4" transform="rotate(-90 138.2 135.4)">3</text>
<text x="37.8" y="143" transform="rotate(-90 37.8 143)">2</text>
<text x="98.6" y="139.7">8</text>
<text x="98.6" y="142.2">9</text>
<text x="131.6" y="138.4">1</text>
<text x="138.2" y="143" transform="rotate(-90 138.2 143)">2</text>
<text x="98.6" y="144.8">6</text>
<text x="98.6" y="147.3">7</text>
<text x="84.8" y="154.4" transform="rotate(-90 84.8 154.4)">1</text>
<text x="142.4" y="180.3">1</text>
<text x="142.4" y="182.9">2</text>
<text x="142.4" y="185.4">3</text>
<text x="142.4" y="188">4</text>
</g>
</svg>
